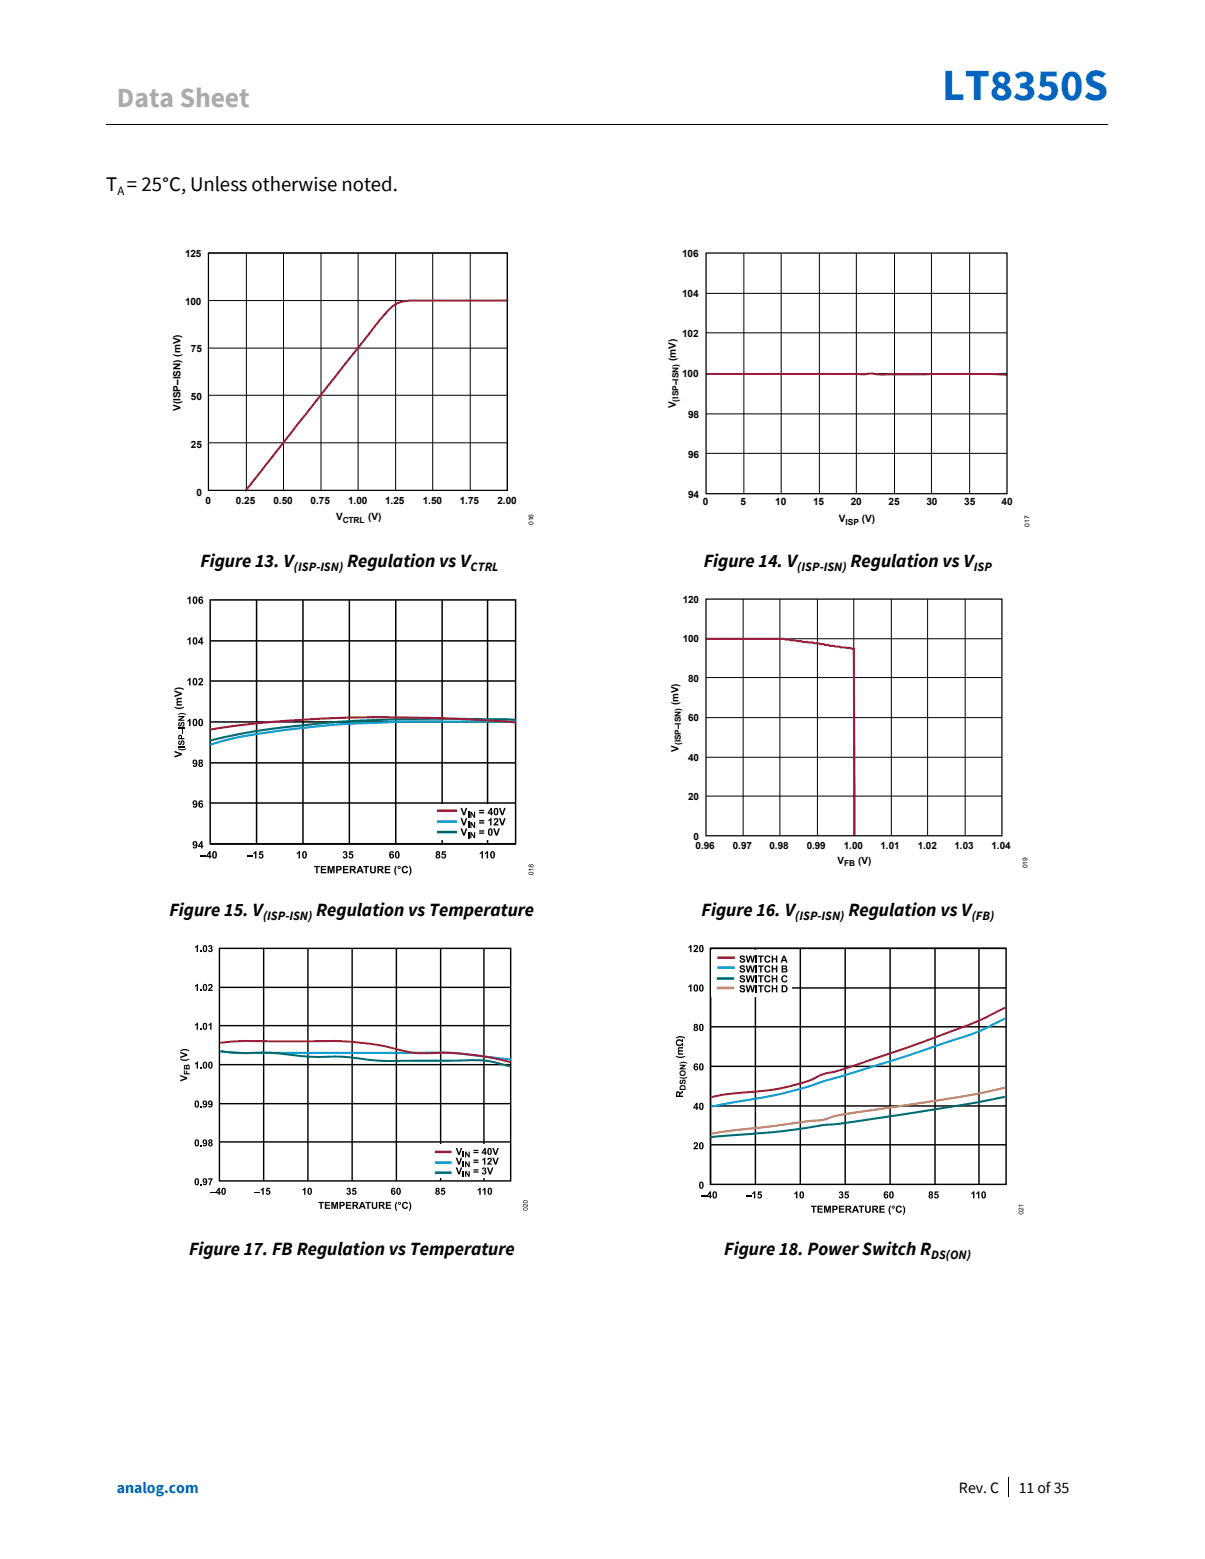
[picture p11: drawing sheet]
<svg xmlns="http://www.w3.org/2000/svg" width="216mm" height="279mm" viewBox="0 0 216 279" stroke-linecap="round" stroke-linejoin="round" font-family="sans-serif">
<g fill="none" stroke="#000" stroke-width=".18">
<path d="M19 22.4h83.3M102.4 22.4h96M37.3 53.9h53.6M37.3 45.3h53.6v42.6M44.1 45.3v42.6M50.8 45.3v42.6M57.5 45.3v42.6M64.2 45.3v42.6M70.9 45.3v42.6M77.5 45.3v42.6M84.3 45.3v42.6M126.5 52.6h53.9"/>
<path d="M126.5 59.6h53.9M133.3 45.4v43.1M140 45.4v43.1M146.8 45.4v43.1M153.4 45.4v43.1M160.3 45.4v43.1M166.9 45.4v43.1M173.7 45.4v43.1M37.3 79.4h53.6M37.3 70.8h53.6M37.3 62.4h53.6M126.5 66.9l53.9 .1"/>
<path d="M126.5 74.2h53.9M126.5 81.2h53.9M180.6 264.7v3.6"/>
</g>
<path d="M102.3 22.3h.1v.1h-.1z" fill-rule="evenodd" fill="#000"/>
<path d="M91.1 53.9h-16.9a5.7 5.7 0 0 0-5.4 2.5l-24.9 31.6M126.5 67l28.3 .1a10.3 10.3 0 0 1 3.4 0l19.5-.1 2.7 .2" fill="none" stroke="#9d1b40" stroke-width=".37"/>
<path d="M37.3 45.3h53.6v42.6h-53.6zM126.5 45.4h53.9v43.1h-53.9z" fill="none" stroke="#000" stroke-width=".22"/>
<g fill="none" stroke="#000" stroke-width=".27">
<path d="M37.7 107.5h54.7v43.7h-54.7zM37.7 114.9h54.7M46 107.5v43.7M54.3 107.5v43.7M62.6 107.5v43.7M70.9 107.5v43.7M79.2 107.5v43.7M87.4 107.5v43.7M37.7 122h54.7M37.7 129.4h54.7M37.7 136.7h54.7M37.7 143.9h54.7"/>
<path d="M37.7 151.2h54.7"/>
</g>
<path d="M92.5 129l-13.1-.2-10.3 .2a178.5 178.5 0 0 0-28.5 3l-2.9 .7" fill="none" stroke="#027570" stroke-width=".38"/>
<path d="M92.5 129.4l-11.5-.1a261 261 0 0 0-24.8 .9l-.8 .1a96.5 96.5 0 0 0-17.1 3l-.6 .2" fill="none" stroke="#039dd3" stroke-width=".38"/>
<path d="M92.5 129.5l-3-.3-8.5-.4-11.1-.2h-8.1l-8.1 .4a144.6 144.6 0 0 0-16 1.8" fill="none" stroke="#9d1b40" stroke-width=".38"/>
<g fill="#000">
<path d="M33.6 107.2l.3-.3h.2v1.3h-.2v-.9l-.3 .2zM33.6 114.5l.3-.3h.2v1.3h-.2v-.9l-.3 .2zM31.7 125.1h.9v.2h-.7a.16 .16 0 0 0-.1 .2 .16 .16 0 0 0 .2 .1h.6v.3h-.8a.21 .21 0 0 0 .1 .3 .21 .21 0 0 0 .2 0h.5v.3h-1v-.3h.2l-.2-.3a.33 .33 0 0 0 0-.5zM31.9 130.4h1.1v.2h-1.1zM31.9 133.7h1.1v.2h-1.1zM32.6 130.7h.1v.9h-.1zM31.3 123.7l1.3 .5v.3l-1.3 .4v-.2l.9-.4-.9-.3zM31.3 134.6l1.3 .4v.3l-1.3 .5v-.3l.9-.3-.9-.4zM32 129.5l.3-.1-.2 .4 .2 .2a.45 .45 0 0 1 .1-.5 .45 .45 0 0 1 .6 0l.1 .3-.1 .3-.3 .2v-.3a.21 .21 0 0 0 .2-.2 .21 .21 0 0 0-.3-.2 .39 .39 0 0 1-.1 .5 .39 .39 0 0 1-.5-.1zM32 132.8l.3-.1-.2 .4 .2 .2a.45 .45 0 0 1 .1-.5 .45 .45 0 0 1 .6 0l.1 .3-.1 .3-.3 .2v-.2a.21 .21 0 0 0 .2-.3 .21 .21 0 0 0-.3-.1 .39 .39 0 0 1-.1 .4 .39 .39 0 0 1-.5-.1zM31.2 123.5a1.45 1.45 0 0 1 1.8 0v.2l-.9-.3-.9 .3zM31.2 126.6l.9 .2 .9-.2v.2a1.46 1.46 0 0 1-1.8 0z"/>
<path d="M31.9 128.3h1.1v.2l-.7 .5h.7v.2h-1.1v-.2l.8-.5h-.8zM31.9 128a1.21 1.21 0 0 1 1.5 0v.1l-.8-.1-.7 .1zM31.9 134.1l.7 .2 .8-.2v.1a1.21 1.21 0 0 1-1.5 0zM33.6 121.8l.3-.3h.2v1.3h-.2v-.9l-.3 .2zM33.6 129.1l.3-.3h.2v1.3h-.2v-.9l-.3 .2zM35.7 121.6a.47 .47 0 0 1 .7 .2 .47 .47 0 0 1-.4 .7l-.1 .1h.5v.2h-.9l.5-.7a.2 .2 0 0 0 .2-.2 .2 .2 0 0 0-.2-.2 .2 .2 0 0 0-.2 .2h-.3zM35.9 153.3h1v.2h-1zM44.2 153.3h1v.2h-1zM45.4 152.9l.3-.4h.3v1.3h-.3v-.9l-.3 .2zM46.5 152.6h.7v.2h-.5l-.1 .2a.44 .44 0 0 1 .6 .3 .44 .44 0 0 1-.3 .6 .44 .44 0 0 1-.6-.4h.3v.1a.22 .22 0 0 0 .3-.2 .22 .22 0 0 0-.3-.1l-.2-.1zM53.2 152.9l.3-.4h.3v1.3h-.3v-.9l-.3 .2zM56.3 155.2h1v.2h-.4v1.1h-.3v-1.1h-.3z"/>
<path d="M57.5 155.2h.9v.2h-.7v.3h.7v.2h-.7v.4h.8v.2h-1zM58.7 155.2h.4l.2 .9 .3-.9h.4v1.3h-.3v-1l-.2 1h-.3l-.3-1v1h-.2zM61.6 152.6a.35 .35 0 0 1 .5 0 .35 .35 0 0 1-.1 .5 .41 .41 0 0 1 0 .8 .41 .41 0 0 1-.6-.4h.3a.2 .2 0 0 0 .2 .1 .2 .2 0 0 0 .1-.3 .2 .2 0 0 0-.3 0l.1-.3a.16 .16 0 0 0 .2-.1 .16 .16 0 0 0-.3-.1v.1h-.3zM61.4 155.2h1v.2h-.7v.3h.7v.2h-.7v.4h.7v.2h-1zM62.6 152.6h.7v.2h-.5l-.1 .2a.44 .44 0 0 1 .6 .3 .44 .44 0 0 1-.3 .6 .44 .44 0 0 1-.6-.4h.3l.1 .1a.22 .22 0 0 0 .3-.2 .22 .22 0 0 0-.4-.1l-.2-.1zM65.1 155.2h1v.2h-.4v1.1h-.2v-1.1h-.4zM66.3 155.2h.3v.7a.28 .28 0 0 0 .2 .4 .28 .28 0 0 0 .3-.4v-.7h.2v.7a.53 .53 0 0 1-.5 .6 .53 .53 0 0 1-.5-.6zM68.9 155.2h1v.2h-.7v.3h.7v.2h-.7v.4h.7v.2h-1zM70.9 155.2h.2l-.2 .8 .2 .9h-.2a1.45 1.45 0 0 1 0-1.7zM72.1 155.4l.3-.2h.4l.3 .4h-.3v-.1a.4 .4 0 0 0-.6 .3 .4 .4 0 0 0 .5 .4l.2-.2 .2 .1a.64 .64 0 0 1-1 .3 .64 .64 0 0 1 0-1zM73.3 155.2h.1a1.45 1.45 0 0 1 0 1.7h-.1l.2-.9zM79.2 152.6h.7v.2h-.5v.2a.44 .44 0 0 1 .5 .3 .44 .44 0 0 1-.3 .6 .44 .44 0 0 1-.5-.4h.2l.1 .1a.22 .22 0 0 0 .3-.2 .22 .22 0 0 0-.4-.1l-.2-.1z"/>
<path d="M86 152.9l.3-.4h.2v1.3h-.2v-.9l-.3 .2zM86.9 152.9l.3-.4h.3v1.3h-.3v-.9l-.3 .2z"/>
<path d="M34.9 107.1l-.1 .1a.57 .57 0 0 0 .1 .8 .73 .73 0 0 0 0-.9zM34.6 107a.46 .46 0 0 1 .6 0 .46 .46 0 0 1 .2 .6 .47 .47 0 0 1-.5 .6 .47 .47 0 0 1-.4-.6z"/>
<path d="M34.9 114.4l-.1 .1a.57 .57 0 0 0 .1 .8 .73 .73 0 0 0 0-.9zM34.6 114.3a.46 .46 0 0 1 .6 0 .46 .46 0 0 1 .2 .6 .47 .47 0 0 1-.5 .6 .47 .47 0 0 1-.4-.6z"/>
<path d="M35.8 107.8a.21 .21 0 0 0 .4 0 .21 .21 0 0 0-.4 0zM35.7 107.1l.4-.2 .3 .3-.5-.1-.1 .4a.43 .43 0 0 1 .6 .3 .43 .43 0 0 1-.4 .5 .43 .43 0 0 1-.5-.5z"/>
<path d="M36 114.6l-.3 .4h.3zM36.1 114.2h.2v.8h.1l-.1 .5h-.3v-.2h-.5v-.3z"/>
<path d="M32.2 131.9l-.1 .4h.3a.23 .23 0 0 0 .1-.3 .23 .23 0 0 0-.3-.1zM32.1 131.7a.41 .41 0 0 1 .5 .1 .41 .41 0 0 1 0 .5h.4v.2h-1.1z"/>
<path d="M34.9 121.7l-.1 .1a.58 .58 0 0 0 .1 .8 .73 .73 0 0 0 0-.9zM34.6 121.6a.46 .46 0 0 1 .6 0 .46 .46 0 0 1 .2 .6 .47 .47 0 0 1-.5 .6 .47 .47 0 0 1-.4-.6z"/>
<path d="M34.9 129.1l-.1 .1a.58 .58 0 0 0 .1 .7 .73 .73 0 0 0 0-.9zM34.6 128.9a.46 .46 0 0 1 .6 0 .46 .46 0 0 1 .2 .6 .47 .47 0 0 1-.5 .7 .47 .47 0 0 1-.4-.7z"/>
<path d="M34.7 136.6a.21 .21 0 0 0 .4 0 .21 .21 0 0 0-.4 0zM34.6 136.2a.54 .54 0 0 1 .7 .1 .54 .54 0 0 1 .1 .7 .42 .42 0 0 1-.4 .5 .42 .42 0 0 1-.5-.4l.5 .1 .1-.3a.41 .41 0 0 1-.6-.1 .41 .41 0 0 1 .1-.6z"/>
<path d="M35.8 136.5a.16 .16 0 0 0 .3 0 .16 .16 0 0 0-.3 0zM35.8 137.1a.2 .2 0 0 0 .4 0 .2 .2 0 0 0-.4 0zM35.7 136.2a.37 .37 0 0 1 .5 0 .37 .37 0 0 1 0 .5 .4 .4 0 0 1 .1 .6 .4 .4 0 0 1-.6 0 .4 .4 0 0 1 0-.6l-.1-.2z"/>
<path d="M35.9 129.1l-.1 .1a.57 .57 0 0 0 .2 .7 .73 .73 0 0 0 0-.9zM35.7 128.9a.46 .46 0 0 1 .5 0 .46 .46 0 0 1 .2 .6 .47 .47 0 0 1-.4 .7 .47 .47 0 0 1-.5-.7z"/>
<path d="M34.7 143.9a.21 .21 0 0 0 .4 0 .21 .21 0 0 0-.4 0zM34.6 143.5a.54 .54 0 0 1 .7 .1 .54 .54 0 0 1 .1 .7 .42 .42 0 0 1-.4 .5 .42 .42 0 0 1-.5-.4l.5 .1 .1-.3a.41 .41 0 0 1-.6-.1 .41 .41 0 0 1 .1-.6z"/>
<path d="M34.7 151.2a.21 .21 0 0 0 .4 0 .21 .21 0 0 0-.4 0zM34.6 150.9a.54 .54 0 0 1 .7 0 .54 .54 0 0 1 .1 .7 .42 .42 0 0 1-.4 .5 .42 .42 0 0 1-.5-.4l.5 .1 .1-.3a.41 .41 0 0 1-.6-.1 .41 .41 0 0 1 .1-.5z"/>
<path d="M35.8 144.3a.21 .21 0 0 0 .4 0 .21 .21 0 0 0-.4 0zM35.7 143.6l.4-.2 .3 .4-.5-.1-.1 .3a.43 .43 0 0 1 .6 .3 .43 .43 0 0 1-.4 .5 .43 .43 0 0 1-.5-.5z"/>
<path d="M36 151.1l-.3 .5h.3zM36.1 150.7h.2v.9h.1l-.1 .4h-.3v-.2h-.5v-.2z"/>
<path d="M37.5 152.9l-.3 .5h.3zM37.5 152.5h.2v.9h.2l-.2 .4h-.2v-.2h-.5v-.2z"/>
<path d="M38.4 152.8l-.1 .1a.57 .57 0 0 0 .1 .8 .73 .73 0 0 0 0-1zM38.1 152.7a.46 .46 0 0 1 .6-.1 .46 .46 0 0 1 .2 .6 .47 .47 0 0 1-.5 .7 .47 .47 0 0 1-.4-.7z"/>
<path d="M54.5 152.8l-.1 .1a.57 .57 0 0 0 .2 .8 .74 .74 0 0 0 0-1zM54.3 152.7a.46 .46 0 0 1 .5-.1 .46 .46 0 0 1 .2 .6 .47 .47 0 0 1-.5 .7 .47 .47 0 0 1-.4-.7z"/>
<path d="M60.5 155.4v.4a.28 .28 0 0 0 .3 0 .28 .28 0 0 0 .1-.3zM60.2 155.2h.4a.43 .43 0 0 1 .6 .4 .43 .43 0 0 1-.5 .4h-.2v.5h-.3z"/>
<path d="M62.9 155.4v.3l.6-.1-.1-.2zM62.7 155.2h.5a.38 .38 0 0 1 .5 .3 .38 .38 0 0 1-.3 .4l.4 .6h-.3l-.3-.5h-.2l-.1 .5h-.2z"/>
<path d="M64.5 155.5l-.2 .5h.4zM64.4 155.2h.2l.6 1.3h-.3l-.1-.3h-.6l-.1 .3h-.2z"/>
<path d="M67.9 155.4v.3h.5l-.1-.3zM67.6 155.2h.6a.38 .38 0 0 1 .5 .3 .38 .38 0 0 1-.4 .4l.5 .6h-.3l-.3-.5h-.3v.5h-.3z"/>
<path d="M70 153.4a.21 .21 0 0 0 .4 0 .21 .21 0 0 0-.4 0zM69.9 152.7l.4-.1 .3 .3-.5-.1-.1 .3a.43 .43 0 0 1 .6 .3 .43 .43 0 0 1-.4 .5 .43 .43 0 0 1-.5-.5z"/>
<path d="M71.1 152.8l-.1 .1a.57 .57 0 0 0 .2 .8 .73 .73 0 0 0 0-1zM70.9 152.7a.46 .46 0 0 1 .6-.1 .46 .46 0 0 1 .1 .6 .47 .47 0 0 1-.4 .7 .47 .47 0 0 1-.5-.7z"/>
<path d="M71.4 155.5a.15 .15 0 0 0 .3 0 .15 .15 0 0 0-.3 0zM71.2 155.5a.3 .3 0 0 1 .6 0 .3 .3 0 0 1-.6 0z"/>
<path d="M78.3 152.9a.16 .16 0 0 0 .3 0 .16 .16 0 0 0-.3 0zM78.3 153.5a.2 .2 0 0 0 .4 0 .2 .2 0 0 0-.4 0zM78.2 152.6a.37 .37 0 0 1 .5 0 .37 .37 0 0 1 0 .5 .4 .4 0 0 1 .1 .6 .4 .4 0 0 1-.6 0 .4 .4 0 0 1 .1-.6l-.2-.1z"/>
<path d="M88.2 152.8l-.1 .1a.57 .57 0 0 0 .2 .8 .74 .74 0 0 0 0-1zM88 152.7a.46 .46 0 0 1 .5-.1 .46 .46 0 0 1 .2 .6 .47 .47 0 0 1-.5 .7 .47 .47 0 0 1-.4-.7z"/>
</g>
<path d="M77.4 144.2h13.9v6.4h-13.9z" fill-rule="evenodd" fill="#fff"/>
<g fill="#000">
<path d="M82.5 144.8h.3l.3 1 .3-1h.3l-.4 1.3h-.3zM82.5 146.6h.3l.3 1 .3-1h.3l-.4 1.3h-.3zM82.5 148.5h.3l.3 .9 .3-.9h.3l-.4 1.3h-.3zM83.8 145.5h.3v1.1h-.3zM83.8 147.3h.3v1.1h-.3zM83.8 149.1h.3v1.1h-.3zM84.3 145.5h.2l.4 .7v-.7h.2v1.1h-.2l-.4-.8v.8h-.2zM84.3 147.3h.2l.4 .7v-.7h.2v1.1h-.2l-.4-.7v.7h-.2zM84.3 149.1h.2l.4 .8v-.8h.2v1.1h-.2l-.4-.7v.7h-.2zM87.5 146.9l.4-.3h.2v1.3h-.3v-.9l-.3 .2zM88.4 148.5h.3l.3 .9 .3-.9h.3l-.5 1.3h-.3zM88.6 146.7a.47 .47 0 0 1 .7 .2 .47 .47 0 0 1-.4 .7l-.1 .1h.5v.2h-.9l.5-.7a.2 .2 0 0 0 .1-.3 .2 .2 0 0 0-.3 0l-.3 .1z"/>
<path d="M89.4 144.8h.3l.3 1 .3-1h.3l-.5 1.3h-.2zM89.4 146.6h.3l.3 1 .3-1h.3l-.5 1.3h-.2zM94.7 155.7h.9v.1h-.7l.1 .3h-.1zM34.9 169.7l.4-.3h.2v1.2h-.3v-.9l-.3 .2zM34.9 176.6l.4-.3h.2v1.3h-.3v-.9l-.3 .2zM35.9 170.4h.2v.2h-.2zM35.9 177.3h.2v.3h-.2zM37.4 169.5a.34 .34 0 0 1 .5 0 .34 .34 0 0 1 0 .5 .39 .39 0 0 1 0 .6 .39 .39 0 0 1-.6-.3h.2a.19 .19 0 0 0 .3 .1 .19 .19 0 0 0 .1-.3 .19 .19 0 0 0-.3 0v-.2a.15 .15 0 0 0 .2-.2 .15 .15 0 0 0-.2-.1l-.1 .1h-.2zM37.4 176.4a.45 .45 0 0 1 .7 .2 .45 .45 0 0 1-.4 .6l-.1 .2h.5v.2h-.8l.4-.7a.19 .19 0 0 0 .2-.2 .19 .19 0 0 0-.2-.2 .19 .19 0 0 0-.2 .2h-.2zM32.3 188.5l1.2 .4v.3l-1.2 .4v-.2l.9-.3-.9-.3zM32.3 192.7l1.2 .4v.3l-1.2 .4v-.3l.9-.3-.9-.3zM32.3 188.3a1.39 1.39 0 0 1 1.6 0v.1l-.8-.2-.8 .2z"/>
<path d="M32.3 189.7l.8 .2 .8-.2v.2a1.38 1.38 0 0 1-1.6 0zM32.9 191.8h.2v.5h.3v-.4h.1v.4h.5v.2h-1.1zM34.9 183.6l.4-.3h.2v1.3h-.3v-1l-.3 .2zM34.9 190.6l.4-.3h.2v1.2h-.3v-.9l-.3 .2zM35.9 184.3h.2v.3h-.2zM35.9 191.3h.2v.2h-.2zM35.9 198.2h.2v.3h-.2zM37.4 183.6l.3-.3h.2v1.3h-.2v-1l-.3 .2zM35.9 205.2h.2v.2h-.2zM35.9 212.2h.2v.2h-.2zM37.3 211.2h.8l-.4 1.2h-.2v-.2l.3-.8h-.5zM37.6 213.6h1v.2h-1z"/>
<path d="M45.6 213.6h1v.2h-1zM46.7 213.2l.4-.3h.2v1.2h-.3v-.9l-.3 .2zM47.8 212.9h.6v.2h-.4l-.1 .2a.42 .42 0 0 1 .5 .3 .42 .42 0 0 1-.3 .5 .42 .42 0 0 1-.5-.3h.3v.1a.21 .21 0 0 0 .3-.2 .21 .21 0 0 0-.4-.1l-.2-.1zM54.2 213.2l.3-.3h.2v1.2h-.2v-.9l-.3 .2zM57 215.4h1v.2h-.3v1.1h-.3v-1.1h-.4zM58.2 215.4h.9v.2h-.6v.3h.6v.2h-.6v.3h.6v.3h-.9zM59.4 215.4h.3l.3 .9 .2-.9h.4v1.3h-.3v-1l-.2 1h-.3l-.2-1v1h-.2zM62 215.4h.9v.2h-.7v.3h.7v.2h-.7v.3h.7v.3h-.9zM62.2 212.9a.34 .34 0 0 1 .5 .1 .34 .34 0 0 1 0 .4 .39 .39 0 0 1 0 .7 .39 .39 0 0 1-.6-.3h.2a.19 .19 0 0 0 .2 .1 .19 .19 0 0 0 .1-.3 .19 .19 0 0 0-.2 0v-.2a.15 .15 0 0 0 .2-.2 .15 .15 0 0 0-.2-.1l-.1 .1h-.2zM63.2 212.9h.6v.2h-.4l-.1 .2a.42 .42 0 0 1 .6 .3 .42 .42 0 0 1-.4 .5 .42 .42 0 0 1-.5-.3h.3v.1a.21 .21 0 0 0 .3-.2 .21 .21 0 0 0-.3-.1l-.2-.1zM65.5 215.4h.9v.2h-.3v1.1h-.3v-1.1h-.3zM66.6 215.4h.3v.7a.27 .27 0 0 0 .2 .4 .27 .27 0 0 0 .3-.4v-.7h.2v.7a.51 .51 0 0 1-.5 .6 .51 .51 0 0 1-.5-.6z"/>
<path d="M69.1 215.4h1v.2h-.7v.3h.6v.2h-.6v.3h.7v.3h-1zM71 215.4h.2l-.2 .8 .2 .8h-.2a1.39 1.39 0 0 1 0-1.6zM72.2 215.6l.2-.2h.4l.3 .3-.2 .1-.1-.1a.38 .38 0 0 0-.5 .3 .38 .38 0 0 0 .5 .4l.1-.2 .2 .1a.61 .61 0 0 1-.9 .2 .61 .61 0 0 1 0-.9zM73.3 215.4h.1a1.38 1.38 0 0 1 0 1.6h-.1l.2-.8zM79.1 212.9h.6v.2h-.4v.2a.42 .42 0 0 1 .5 .3 .42 .42 0 0 1-.3 .5 .42 .42 0 0 1-.5-.3h.2l.1 .1a.21 .21 0 0 0 .3-.2 .21 .21 0 0 0-.4-.1l-.2-.1zM85.6 213.2l.3-.3h.2v1.2h-.2v-.9l-.3 .2zM86.4 213.2l.4-.3h.2v1.2h-.2v-.9l-.4 .2z"/>
<path d="M85.8 145.5h1v.3h-1zM85.8 145.1h1v.3h-1z"/>
<path d="M85.8 147.4h1v.2h-1zM85.8 147h1v.2h-1z"/>
<path d="M85.8 149.2h1v.2h-1zM85.8 148.8h1v.2h-1z"/>
<path d="M87.8 148.7l-.1 .1a.57 .57 0 0 0 .1 .8 .73 .73 0 0 0 0-.9zM87.6 148.6a.46 .46 0 0 1 .5-.1 .46 .46 0 0 1 .2 .6 .47 .47 0 0 1-.5 .7 .47 .47 0 0 1-.4-.7z"/>
<path d="M87.9 145.2l-.3 .4h.3zM88 144.8h.2v.8h.1l-.1 .5h-.3v-.3h-.5v-.2z"/>
<path d="M88.8 145l-.1 .1a.57 .57 0 0 0 .2 .8 .74 .74 0 0 0 0-.9zM88.6 144.9a.46 .46 0 0 1 .6 0 .46 .46 0 0 1 .1 .6 .47 .47 0 0 1-.4 .6 .47 .47 0 0 1-.5-.6z"/>
<path d="M94.9 156.4l-.1 .1a.36 .36 0 0 0 .3 .2 .36 .36 0 0 0 .4-.2zM94.8 156.4l.1-.1a.34 .34 0 0 1 .6 0 .34 .34 0 0 1-.1 .5 .39 .39 0 0 1-.5 0 .39 .39 0 0 1-.2-.4z"/>
<path d="M95.1 155.2a.2 .2 0 0 0 .4 0 .2 .2 0 0 0-.4 0zM94.8 155.2a.15 .15 0 0 0 .3 0 .15 .15 0 0 0-.3 0zM94.8 155l.2-.1 .1 .2a.26 .26 0 0 1 .4-.1 .26 .26 0 0 1 0 .4 .26 .26 0 0 1-.4-.1 .23 .23 0 0 1-.4 .1 .23 .23 0 0 1 .1-.4z"/>
<path d="M36.6 169.6v.1a.54 .54 0 0 0 .1 .7 .63 .63 0 0 0 0-.8zM36.4 169.5l.2-.1a.61 .61 0 0 1 .5 .3 .61 .61 0 0 1 0 .7 .43 .43 0 0 1-.6 .2 .43 .43 0 0 1-.2-.6z"/>
<path d="M36.6 176.6v.1a.54 .54 0 0 0 .1 .7 .7 .7 0 0 0 0-.9zM36.4 176.5l.2-.1a.61 .61 0 0 1 .5 .3 .61 .61 0 0 1 0 .7 .43 .43 0 0 1-.6 .1 .43 .43 0 0 1-.2-.5z"/>
<path d="M33.6 191.1l-.1 .3h.3v-.3zM33.2 191.1l-.1 .3h.3l-.1-.3zM33 190.9l.3-.1 .1 .2a.32 .32 0 0 1 .5-.2 .32 .32 0 0 1 .1 .5v.4h-1.1z"/>
<path d="M35.2 197.4l-.1 .1a.47 .47 0 0 0 .2 .8l.1-.1a.48 .48 0 0 0-.2-.8zM35 197.4l.1-.1a.61 .61 0 0 1 .6 .3 .61 .61 0 0 1-.1 .6 .43 .43 0 0 1-.6 .2 .43 .43 0 0 1-.1-.5z"/>
<path d="M36.6 183.5v.1a.54 .54 0 0 0 .1 .8 .7 .7 0 0 0 0-.9zM36.4 183.4l.2-.1a.61 .61 0 0 1 .5 .4 .61 .61 0 0 1 0 .6 .43 .43 0 0 1-.6 .2 .43 .43 0 0 1-.2-.6z"/>
<path d="M36.6 190.5v.1a.54 .54 0 0 0 .1 .7 .7 .7 0 0 0 0-.8zM36.4 190.4l.2-.1a.61 .61 0 0 1 .5 .3 .61 .61 0 0 1 0 .7 .43 .43 0 0 1-.6 .2 .43 .43 0 0 1-.2-.6z"/>
<path d="M36.5 197.6a.2 .2 0 0 0 .4 0 .2 .2 0 0 0-.4 0zM36.4 197.3a.52 .52 0 0 1 .7 .1 .52 .52 0 0 1 0 .7 .4 .4 0 0 1-.3 .4 .4 .4 0 0 1-.5-.3l.5 .1 .1-.3a.39 .39 0 0 1-.6-.1 .39 .39 0 0 1 .1-.6z"/>
<path d="M37.6 190.5v.1a.54 .54 0 0 0 .1 .7 .7 .7 0 0 0 0-.8zM37.4 190.4l.1-.1a.61 .61 0 0 1 .6 .3 .61 .61 0 0 1-.1 .7 .43 .43 0 0 1-.5 .2 .43 .43 0 0 1-.2-.6z"/>
<path d="M37.4 197.6a.2 .2 0 0 0 .4 0 .2 .2 0 0 0-.4 0zM37.4 197.3a.52 .52 0 0 1 .6 .1 .52 .52 0 0 1 .1 .7 .4 .4 0 0 1-.3 .4 .4 .4 0 0 1-.5-.3l.4 .1 .2-.3a.39 .39 0 0 1-.6-.1 .39 .39 0 0 1 .1-.6z"/>
<path d="M35.2 204.4l-.1 .1a.48 .48 0 0 0 .2 .8l.1-.2a.48 .48 0 0 0-.2-.7zM35 204.3l.1-.1a.61 .61 0 0 1 .6 .3 .61 .61 0 0 1-.1 .7 .43 .43 0 0 1-.6 .2 .43 .43 0 0 1-.1-.6z"/>
<path d="M35.2 211.4l-.1 .1a.48 .48 0 0 0 .2 .7l.1-.1a.48 .48 0 0 0-.2-.7zM35 211.3l.1-.1a.61 .61 0 0 1 .6 .3 .61 .61 0 0 1-.1 .7 .43 .43 0 0 1-.6 .2 .43 .43 0 0 1-.1-.6z"/>
<path d="M36.5 204.6a.2 .2 0 0 0 .4 0 .2 .2 0 0 0-.4 0zM36.4 204.3a.52 .52 0 0 1 .7 .1 .52 .52 0 0 1 0 .6 .4 .4 0 0 1-.3 .5 .4 .4 0 0 1-.5-.3h.5l.1-.3a.39 .39 0 0 1-.6-.1 .39 .39 0 0 1 .1-.5z"/>
<path d="M36.5 211.6a.2 .2 0 0 0 .4 0 .2 .2 0 0 0-.4 0zM36.4 211.3a.52 .52 0 0 1 .7 0 .52 .52 0 0 1 0 .7 .4 .4 0 0 1-.3 .4 .4 .4 0 0 1-.5-.3l.5 .1 .1-.3a.39 .39 0 0 1-.6-.1 .39 .39 0 0 1 .1-.5z"/>
<path d="M37.5 204.5a.15 .15 0 0 0 .3 0 .15 .15 0 0 0-.3 0zM37.5 205.1a.2 .2 0 0 0 .4 0 .2 .2 0 0 0-.4 0zM37.4 204.3a.35 .35 0 0 1 .6-.1 .35 .35 0 0 1-.1 .6 .38 .38 0 0 1 .1 .5 .38 .38 0 0 1-.6 0 .38 .38 0 0 1 .1-.5l-.2-.2z"/>
<path d="M39.2 213.2l-.3 .5h.3zM39.2 212.9h.2v.8h.1l-.1 .4h-.2v-.2h-.6v-.2z"/>
<path d="M40 213.1l-.1 .1a.48 .48 0 0 0 .2 .7l.1-.1a.48 .48 0 0 0-.2-.7zM39.8 213l.1-.1a.61 .61 0 0 1 .6 .3 .61 .61 0 0 1-.1 .7 .43 .43 0 0 1-.6 .2 .43 .43 0 0 1-.1-.6z"/>
<path d="M55.4 213.1v.1a.55 .55 0 0 0 .1 .7 .7 .7 0 0 0 0-.8zM55.2 213l.1-.1a.61 .61 0 0 1 .6 .3 .61 .61 0 0 1-.1 .7 .43 .43 0 0 1-.5 .2 .43 .43 0 0 1-.2-.6z"/>
<path d="M61.1 215.6v.4a.27 .27 0 0 0 .3 0 .27 .27 0 0 0 .1-.3zM60.8 215.4h.4a.44 .44 0 0 1 .6 .5 .44 .44 0 0 1-.7 .3v.5h-.3z"/>
<path d="M63.4 215.6v.3h.5l-.1-.3zM63.1 215.4h.6a.36 .36 0 0 1 .5 .3 .36 .36 0 0 1-.4 .4l.5 .6h-.3l-.3-.5-.2-.1-.1 .6h-.3z"/>
<path d="M64.9 215.7l-.2 .5h.4zM64.8 215.4h.2l.5 1.3h-.2l-.1-.3h-.5l-.2 .3h-.2z"/>
<path d="M68.1 215.6v.3l.5-.1v-.2zM67.9 215.4h.5a.36 .36 0 0 1 .5 .3 .36 .36 0 0 1-.3 .4l.4 .6h-.3l-.3-.5-.2-.1-.1 .6h-.2z"/>
<path d="M70.3 213.7a.2 .2 0 0 0 .4 0 .2 .2 0 0 0-.4 0zM70.2 213l.4-.1 .2 .3-.4-.1-.1 .3a.41 .41 0 0 1 .5 .3 .41 .41 0 0 1-.3 .5 .41 .41 0 0 1-.5-.5z"/>
<path d="M71.3 213.1v.1a.54 .54 0 0 0 .1 .7 .7 .7 0 0 0 0-.8zM71.1 213l.1-.1a.61 .61 0 0 1 .6 .3 .61 .61 0 0 1 0 .7 .43 .43 0 0 1-.6 .2 .43 .43 0 0 1-.2-.6z"/>
<path d="M71.4 215.7a.15 .15 0 0 0 .3 0 .15 .15 0 0 0-.3 0zM71.3 215.7a.3 .3 0 0 1 .6 0 .3 .3 0 0 1-.6 0z"/>
<path d="M78.2 213.2a.15 .15 0 0 0 .3 0 .15 .15 0 0 0-.3 0zM78.2 213.8a.2 .2 0 0 0 .4 0 .2 .2 0 0 0-.4 0zM78.1 213a.35 .35 0 0 1 .6-.1 .35 .35 0 0 1-.1 .5 .38 .38 0 0 1 .1 .6 .38 .38 0 0 1-.6 0 .38 .38 0 0 1 .1-.6l-.2-.1z"/>
<path d="M87.7 213.1l-.1 .1a.54 .54 0 0 0 .2 .7 .7 .7 0 0 0 0-.8zM87.5 213l.1-.1a.61 .61 0 0 1 .6 .3 .61 .61 0 0 1-.1 .7 .43 .43 0 0 1-.6 .2 .43 .43 0 0 1-.1-.6z"/>
</g>
<path d="M78.3 145.3h3.6" fill="none" stroke="#9d1b40" stroke-width=".47"/>
<path d="M78.3 147.3h3.6" fill="none" stroke="#039dd3" stroke-width=".47" stroke-dasharray="10006 5817.3" stroke-linecap="butt"/>
<path d="M78.3 149.1h3.6" fill="none" stroke="#027570" stroke-width=".47" stroke-dasharray="10006 5817.3" stroke-linecap="butt"/>
<path d="M126.5 114.5h53M133.1 107.4v42.4M139.7 107.4v42.4M146.5 107.4v42.4M153 107.4v42.4M159.7 107.4v42.4M166.2 107.4v42.4M172.9 107.4v42.4M126.5 121.4h53M126.5 128.6h53M126.5 135.7h53M126.5 142.7h53" fill="none" stroke="#000" stroke-width=".18"/>
<path d="M126.5 114.5h13.9l3.5 .6 2.9 .2 .1 .1h.7l.2 .2h.7l.1 .1h.7l.3 .2h.9l.1 .1 2.4 .2 .1 33.6" fill="none" stroke="#9d1b40" stroke-width=".37"/>
<path d="M126.5 107.4h53v42.4h-53z" fill="none" stroke="#000" stroke-width=".22"/>
<path d="M39.3 170h52.2v41.6h-52.2zM39.3 177h52.2M47.2 170v41.6M55.2 170v41.6M63.1 170v41.6M71 170v41.6M78.9 170v41.6M86.7 170v41.6M39.3 183.8h52.2M39.3 190.8h52.2M39.3 197.8h52.2M39.3 204.7h52.2" fill="none" stroke="#000" stroke-width=".25"/>
<path d="M77.2 205.2h13.6v6h-13.6z" fill-rule="evenodd" fill="#fff"/>
<g fill="#000">
<path d="M123.3 169.7l.4-.3h.2v1.2h-.2v-.9l-.4 .2zM123.3 176.7l.4-.3h.2v1.3h-.2v-.9l-.4 .2zM124.4 169.4a.46 .46 0 0 1 .7 .3 .46 .46 0 0 1-.4 .6l-.1 .1h.5v.2h-.9l.5-.6a.19 .19 0 0 0 .2-.2 .19 .19 0 0 0-.2-.2 .19 .19 0 0 0-.2 .2l-.2-.1zM121.5 187.7h.9v.2h-.7a.15 .15 0 0 0-.1 .2 .15 .15 0 0 0 .2 .1h.6v.3h-.7a.21 .21 0 0 0 0 .2 .21 .21 0 0 0 .2 .1h.5v.2h-.9v-.2h.1l-.2-.3a.32 .32 0 0 0 0-.5zM121.2 186.4l.6-.1 .4 .3v-.4h.2v.6h-.2a.46 .46 0 0 0-.6-.3 .46 .46 0 0 0-.3 .5 .52 .52 0 0 0 .9-.1h.2v.6h-.2v-.3a.61 .61 0 0 1-.9 .2 .61 .61 0 0 1-.1-1zM121.8 193.6l.3-.1-.2 .4 .2 .2a.43 .43 0 0 1 .2-.5 .43 .43 0 0 1 .5 0v.3v.3l-.3 .1v-.2a.2 .2 0 0 0 .2-.2 .2 .2 0 0 0-.3-.2 .38 .38 0 0 1-.1 .5 .38 .38 0 0 1-.5-.1zM121.1 186a1.4 1.4 0 0 1 1.7 0v.1l-.9-.2-.8 .2zM121.1 189.2l.8 .2 .9-.2v.2a1.4 1.4 0 0 1-1.7 0zM121.8 190.8h1v.2l-.7 .5h.7v.2h-1v-.2l.7-.5h-.7zM121.8 190.5a1.17 1.17 0 0 1 1.3 0v.2l-.6-.2-.7 .2zM121.8 193l.7 .1 .6-.1a.84 .84 0 0 1-1.3 0zM81.7 205.7h.2l.3 1 .4-1h.2l-.4 1.3h-.3z"/>
<path d="M81.7 207.5h.2l.3 .9 .4-.9h.2l-.4 1.2h-.3zM81.7 209.2h.2l.3 1 .4-1h.2l-.4 1.3h-.3zM82.9 206.4h.2v1h-.2zM82.9 208.1h.2v1.1h-.2zM82.9 209.9h.2v1h-.2zM83.3 206.4h.2l.5 .7v-.7h.2v1h-.3l-.4-.7v.7h-.2zM83.3 208.1h.2l.5 .7v-.7h.2v1.1h-.3l-.4-.7v.7h-.2zM83.3 209.9h.2l.5 .7v-.7h.2v1h-.3l-.4-.7v.7h-.2zM86.5 209.3a.34 .34 0 0 1 .5 0 .34 .34 0 0 1-.1 .5 .39 .39 0 0 1 0 .7 .39 .39 0 0 1-.6-.4h.3a.19 .19 0 0 0 .2 .1 .19 .19 0 0 0 .1-.2 .19 .19 0 0 0-.3-.1l.1-.2a.15 .15 0 0 0 .2-.1 .16 .16 0 0 0-.3-.1v.1l-.3-.1zM86.4 207.8l.4-.3h.2v1.2h-.3v-.9l-.3 .2zM87.2 209.2h.3l.3 1 .3-1h.3l-.4 1.3h-.3zM87.4 207.6a.45 .45 0 0 1 .7 .2 .45 .45 0 0 1-.4 .6l-.1 .1h.5v.2h-.8l.5-.6a.19 .19 0 0 0 .1-.2 .19 .19 0 0 0-.2-.2 .19 .19 0 0 0-.2 .2l-.2-.1z"/>
<path d="M88.2 205.7h.3l.3 1 .3-1h.3l-.5 1.3h-.2zM88.2 207.5h.3l.3 .9 .3-.9h.3l-.5 1.2h-.2zM93.8 215.8a.55 .55 0 0 1 .6 .4v-.4h.1v.5l-.4-.4a.16 .16 0 0 0-.3 .1 .16 .16 0 0 0 .2 .2l-.1 .1-.2-.2zM124.4 204.8a.46 .46 0 0 1 .7 .2 .46 .46 0 0 1-.4 .6l-.1 .1h.5v.3h-.9l.5-.7a.19 .19 0 0 0 .2-.2 .19 .19 0 0 0-.2-.2 .19 .19 0 0 0-.2 .2h-.2zM125.6 214.2h1v.2h-1zM133.6 214.2h1v.2h-1zM134.8 213.8l.3-.3h.2v1.3h-.2v-.9l-.3 .1zM135.8 213.5h.7v.3h-.5v.2a.43 .43 0 0 1 .5 .3 .43 .43 0 0 1-.3 .5 .43 .43 0 0 1-.5-.4h.2l.1 .2a.22 .22 0 0 0 .3-.3 .22 .22 0 0 0-.4-.1h-.2zM142.3 213.8l.4-.3h.2v1.3h-.3v-.9l-.3 .1zM145.3 216.1h1v.2h-.4v1h-.2v-1h-.4zM146.5 216.1h.9v.2h-.7v.3h.7v.2h-.7v.3h.7v.2h-.9zM147.6 216.1h.4l.3 .8 .2-.8h.4v1.2h-.3v-1l-.2 1h-.3l-.2-1v1h-.3z"/>
<path d="M150.4 213.6a.34 .34 0 0 1 .5 0 .34 .34 0 0 1 0 .5 .4 .4 0 0 1 0 .7 .4 .4 0 0 1-.6-.4h.2a.19 .19 0 0 0 .3 .1 .19 .19 0 0 0 .1-.2 .19 .19 0 0 0-.3-.1v-.2a.15 .15 0 0 0 .2-.2 .15 .15 0 0 0-.2-.1l-.1 .2-.2-.1zM150.3 216.1h.9v.2h-.6v.3h.6v.2h-.6v.3h.7v.2h-1zM151.4 213.5h.7v.3h-.5v.2a.43 .43 0 0 1 .5 .3 .43 .43 0 0 1-.3 .5 .43 .43 0 0 1-.5-.4h.2l.1 .2a.22 .22 0 0 0 .3-.3 .22 .22 0 0 0-.4-.1h-.2zM153.8 216.1h1v.2h-.3v1h-.3v-1h-.4zM155 216.1h.3v.7a.27 .27 0 0 0 .2 .3 .27 .27 0 0 0 .3-.3v-.7h.2v.6a.52 .52 0 0 1-.5 .7 .52 .52 0 0 1-.5-.6zM157.6 216.1h.9v.2h-.7v.3h.7v.2h-.7v.3h.7v.2h-.9zM159.5 216.1h.1l-.2 .8 .2 .8h-.1a1.4 1.4 0 0 1 0-1.6zM160.7 216.2l.2-.1h.4l.3 .3-.3 .1-.1-.2a.39 .39 0 0 0-.4 .4 .39 .39 0 0 0 .4 .4l.1-.2 .3 .1a.62 .62 0 0 1-1 .2 .62 .62 0 0 1 .1-1zM161.7 216.1h.2a1.41 1.41 0 0 1 0 1.6h-.2l.3-.8zM167.5 213.5h.6v.3h-.4v.2a.43 .43 0 0 1 .5 .3 .43 .43 0 0 1-.3 .5 .43 .43 0 0 1-.5-.4h.2l.1 .2a.22 .22 0 0 0 .2-.3 .22 .22 0 0 0-.3-.1h-.2zM174 213.8l.4-.3h.2v1.3h-.3v-.9l-.3 .1zM174.9 213.8l.4-.3h.2v1.3h-.3v-.9l-.3 .1z"/>
<path d="M124.6 176.7l-.1 .1a.55 .55 0 0 0 .2 .7 .64 .64 0 0 0-.1-.9zM124.4 176.6l.1-.1a.62 .62 0 0 1 .6 .3 .62 .62 0 0 1-.1 .7 .43 .43 0 0 1-.6 .2 .43 .43 0 0 1-.1-.6z"/>
<path d="M125.6 169.6l-.1 .1a.55 .55 0 0 0 .2 .8 .71 .71 0 0 0 0-.9zM125.4 169.5l.1-.1a.62 .62 0 0 1 .6 .3 .62 .62 0 0 1-.1 .7 .43 .43 0 0 1-.6 .2 .43 .43 0 0 1-.2-.6z"/>
<path d="M125.6 176.7l-.1 .1a.55 .55 0 0 0 .2 .7 .64 .64 0 0 0-.1-.9zM125.4 176.6l.1-.1a.62 .62 0 0 1 .6 .3 .62 .62 0 0 1-.1 .7 .43 .43 0 0 1-.6 .2 .43 .43 0 0 1-.2-.6z"/>
<path d="M121.4 195.9l-.1 .5h.4l-.1-.5zM121.2 195.7l.4-.1 .2 .3 .6-.4v.3l-.5 .3v.3h.5v.2h-1.3z"/>
<path d="M122 194.8v.3h.7a.37 .37 0 0 0-.2-.4 .37 .37 0 0 0-.5 .1zM121.9 194.6a.55 .55 0 0 1 .6-.1 .55 .55 0 0 1 .3 .5v.4h-1z"/>
<path d="M122 192.3a.35 .35 0 0 0 .7 0 .35 .35 0 0 0-.7 0zM121.7 192.3a.55 .55 0 0 1 1.1 0 .55 .55 0 0 1-1.1 0z"/>
<path d="M124.5 183.8a.15 .15 0 0 0 .3 0 .15 .15 0 0 0-.3 0zM124.5 184.4a.2 .2 0 0 0 .4 0 .2 .2 0 0 0-.4 0zM124.4 183.6a.36 .36 0 0 1 .5-.1 .36 .36 0 0 1 0 .6 .38 .38 0 0 1 .1 .6 .38 .38 0 0 1-.6 0 .38 .38 0 0 1 .1-.6l-.2-.2z"/>
<path d="M124.5 191.4a.21 .21 0 0 0 .4 0 .21 .21 0 0 0-.4 0zM124.4 190.7l.5-.1 .2 .3-.5-.1-.1 .3a.41 .41 0 0 1 .6 .3 .41 .41 0 0 1-.4 .5 .41 .41 0 0 1-.4-.5z"/>
<path d="M124.7 198l-.3 .4h.3zM124.8 197.6h.2v.8h.1l-.1 .5h-.3v-.3h-.5v-.2z"/>
<path d="M125.6 183.7l-.1 .1a.55 .55 0 0 0 .2 .8 .71 .71 0 0 0 0-.9zM125.4 183.6l.1-.1a.62 .62 0 0 1 .6 .4 .62 .62 0 0 1-.1 .6 .43 .43 0 0 1-.6 .2 .43 .43 0 0 1-.2-.6z"/>
<path d="M125.6 190.8l-.1 .1a.56 .56 0 0 0 .2 .8 .71 .71 0 0 0 0-.9zM125.4 190.7l.1-.1a.62 .62 0 0 1 .6 .3 .62 .62 0 0 1-.1 .7 .43 .43 0 0 1-.6 .2 .43 .43 0 0 1-.2-.6z"/>
<path d="M125.6 197.9l-.1 .1a.55 .55 0 0 0 .2 .7 .71 .71 0 0 0 0-.9zM125.4 197.8l.1-.1a.62 .62 0 0 1 .6 .3 .62 .62 0 0 1-.1 .7 .43 .43 0 0 1-.6 .2 .43 .43 0 0 1-.2-.6z"/>
<path d="M84.8 206.4h.9v.3h-.9zM84.8 206.1h.9v.2h-.9z"/>
<path d="M84.8 208.2h.9v.2h-.9zM84.8 207.8h.9v.2h-.9z"/>
<path d="M84.8 209.9h.9v.3h-.9zM84.8 209.6h.9v.2h-.9z"/>
<path d="M86.8 206.1l-.3 .4h.3zM86.8 205.7h.2v.8h.2l-.2 .5h-.2v-.3h-.5v-.2z"/>
<path d="M87.6 206v.1a.54 .54 0 0 0 .1 .7 .7 .7 0 0 0 0-.9zM87.4 205.9l.2-.1a.61 .61 0 0 1 .5 .3 .61 .61 0 0 1 0 .7 .43 .43 0 0 1-.6 .1 .43 .43 0 0 1-.2-.5z"/>
<path d="M93.9 215.3h-.1a.34 .34 0 0 0 .3 .3 .34 .34 0 0 0 .3-.3zM93.8 215.2l.1-.1a.32 .32 0 0 1 .5 .1 .32 .32 0 0 1-.1 .4 .37 .37 0 0 1-.4 .1 .37 .37 0 0 1-.2-.4z"/>
<path d="M93.9 216.6h-.1a.34 .34 0 0 0 .3 .2 .34 .34 0 0 0 .3-.2zM93.8 216.5l.1-.1a.32 .32 0 0 1 .5 0 .32 .32 0 0 1-.1 .5 .37 .37 0 0 1-.4 .1 .37 .37 0 0 1-.2-.4z"/>
<path d="M125.6 204.9l-.1 .1a.55 .55 0 0 0 .2 .8 .71 .71 0 0 0 0-.9zM125.4 204.8l.1-.1a.62 .62 0 0 1 .6 .4 .62 .62 0 0 1-.1 .6 .43 .43 0 0 1-.6 .2 .43 .43 0 0 1-.2-.6z"/>
<path d="M125.6 212l-.1 .1a.55 .55 0 0 0 .2 .8 .71 .71 0 0 0 0-.9zM125.4 211.9l.1-.1a.62 .62 0 0 1 .6 .3 .62 .62 0 0 1-.1 .7 .43 .43 0 0 1-.6 .2 .43 .43 0 0 1-.2-.6z"/>
<path d="M127.1 213.9l-.3 .4h.3zM127.2 213.5h.2v.8h.1l-.1 .5h-.3v-.3h-.5v-.2z"/>
<path d="M128 213.7l-.1 .1a.55 .55 0 0 0 .2 .8 .71 .71 0 0 0 0-.9zM127.8 213.6l.1-.1a.62 .62 0 0 1 .6 .4 .62 .62 0 0 1-.1 .6 .43 .43 0 0 1-.6 .2 .43 .43 0 0 1-.2-.6z"/>
<path d="M143.6 213.7l-.1 .1a.55 .55 0 0 0 .1 .8 .71 .71 0 0 0 0-.9zM143.4 213.6l.1-.1a.62 .62 0 0 1 .6 .4 .62 .62 0 0 1-.1 .6 .43 .43 0 0 1-.6 .2 .43 .43 0 0 1-.2-.6z"/>
<path d="M149.4 216.3v.4a.27 .27 0 0 0 .3 0 .27 .27 0 0 0 .1-.3zM149.1 216.1h.4a.45 .45 0 0 1 .6 .5 .45 .45 0 0 1-.7 .3v.4h-.3z"/>
<path d="M151.7 216.3v.3l.5-.1v-.2zM151.5 216.1h.5a.37 .37 0 0 1 .5 .2 .37 .37 0 0 1-.3 .5l.4 .5h-.3l-.3-.4-.3-.1v.5h-.2z"/>
<path d="M153.3 216.4l-.2 .4h.3zM153.1 216.1h.3l.5 1.2h-.3l-.1-.2h-.5l-.1 .2h-.3z"/>
<path d="M156.5 216.3v.3l.6-.1-.1-.2zM156.3 216.1h.5a.37 .37 0 0 1 .5 .2 .37 .37 0 0 1-.3 .5l.4 .5h-.3l-.3-.4-.2-.1-.1 .5h-.2z"/>
<path d="M158.6 214.4a.21 .21 0 0 0 .4 0 .21 .21 0 0 0-.4 0zM158.5 213.7l.4-.2 .2 .3-.4-.1-.1 .4a.41 .41 0 0 1 .5 .2 .41 .41 0 0 1-.3 .5 .41 .41 0 0 1-.5-.4z"/>
<path d="M159.6 213.7v.1a.55 .55 0 0 0 .1 .8 .71 .71 0 0 0 0-.9zM159.4 213.6l.2-.1a.62 .62 0 0 1 .5 .4 .62 .62 0 0 1 0 .6 .43 .43 0 0 1-.6 .2 .43 .43 0 0 1-.2-.6z"/>
<path d="M159.9 216.3a.15 .15 0 0 0 .3 0 .15 .15 0 0 0-.3 0zM159.8 216.3a.28 .28 0 0 1 .5 0 .28 .28 0 0 1-.5 0z"/>
<path d="M166.6 213.8a.15 .15 0 0 0 .3 0 .15 .15 0 0 0-.3 0zM166.6 214.4a.2 .2 0 0 0 .4 0 .2 .2 0 0 0-.4 0zM166.5 213.6a.36 .36 0 0 1 .5-.1 .36 .36 0 0 1 0 .6 .38 .38 0 0 1 .1 .6 .38 .38 0 0 1-.6 0 .38 .38 0 0 1 .1-.6l-.2-.2z"/>
<path d="M176.2 213.7l-.1 .1a.55 .55 0 0 0 .1 .8 .71 .71 0 0 0 0-.9zM176 213.6l.1-.1a.62 .62 0 0 1 .6 .4 .62 .62 0 0 1-.1 .6 .43 .43 0 0 1-.6 .2 .43 .43 0 0 1-.2-.6z"/>
</g>
<path d="M77.9 206.4h3" fill="none" stroke="#9d1b40" stroke-width=".45"/>
<path d="M77.9 208.3h3" fill="none" stroke="#039dd3" stroke-width=".45" stroke-dasharray="9536.3 5544.2" stroke-linecap="butt"/>
<path d="M77.9 210.2h3" fill="none" stroke="#027570" stroke-width=".45" stroke-dasharray="9536.3 5544.2" stroke-linecap="butt"/>
<path d="M39.4 188.4l4.5 .3h30.3a66.3 66.3 0 0 1 14.1 .8l3.3 .4" fill="none" stroke="#039dd3" stroke-width=".36"/>
<path d="M39.5 186.9l4.5-.3h11.6a55.5 55.5 0 0 1 17.9 2 48.3 48.3 0 0 0 7.2 .1l5.6 .6 5.2 1" fill="none" stroke="#9d1b40" stroke-width=".36"/>
<path d="M39.5 188.4l3 .3h2.2a50.9 50.9 0 0 1 10.2 .6l3 .1a41.6 41.6 0 0 1 9.2 .6l2.4 .1h12a21.9 21.9 0 0 1 9.2 .9l.7 .1" fill="none" stroke="#027570" stroke-width=".36"/>
<g fill="none" stroke="#000" stroke-width=".26">
<path d="M127.3 177.1h53M127.3 170h53v42.3h-53zM135.3 170v42.3M143.4 170v42.3M151.4 170v42.3M159.5 170v42.3M167.5 170v42.3M175.4 170v42.3M180.3 170h-53v42.3M127.3 184h53M127.3 191.1h53M127.3 198.2h53"/>
<path d="M127.3 205.2h53"/>
</g>
<path d="M180.1 180.6a74 74 0 0 1-12.8 5.4l-8.5 3a102.2 102.2 0 0 1-11.8 3.7 28.6 28.6 0 0 1-10.3 2.8l-6.2 .6-3 .5" fill="none" stroke="#9d1b40" stroke-width=".37"/>
<path d="M180.1 182.6l-1.5 .7a43.5 43.5 0 0 1-9.8 3.8l-7 2.4-13.1 4a83.3 83.3 0 0 1-17.4 4.1l-3.9 .7" fill="none" stroke="#039dd3" stroke-width=".37"/>
<path d="M180.1 196.6l-6.4 1.2-15.7 2.5a105.6 105.6 0 0 1-10.6 1.3 131.8 131.8 0 0 1-18.3 2l-1.8 .2" fill="none" stroke="#027570" stroke-width=".37"/>
<path d="M180.1 194.9a299 299 0 0 1-23.6 4l-2.4 .4a25.8 25.8 0 0 0-6.7 1.4l-16.9 2-3.1 .5" fill="none" stroke="#bf972e" stroke-width=".37"/>
<path d="M127.5 170.3h14.4v8.4h-14.4z" fill-rule="evenodd" fill="#fff"/>
<g fill="#000">
<path d="M132.7 171.3l.3-.1a.41 .41 0 0 1 .5 .4h-.3a.21 .21 0 0 0-.2-.2 .21 .21 0 0 0-.2 .2 .61 .61 0 0 1 .7 .7 .54 .54 0 0 1-.6 .2 .54 .54 0 0 1-.4-.4h.2a.24 .24 0 0 0 .3 .3 .24 .24 0 0 0 .2-.4 .48 .48 0 0 1-.5-.1 .48 .48 0 0 1 0-.6zM132.7 173.1l.3-.1a.41 .41 0 0 1 .5 .4h-.3a.21 .21 0 0 0-.2-.2 .21 .21 0 0 0-.2 .2 .61 .61 0 0 1 .7 .6 .54 .54 0 0 1-.6 .3 .54 .54 0 0 1-.4-.4h.2a.24 .24 0 0 0 .3 .2 .24 .24 0 0 0 .2-.3 .48 .48 0 0 1-.5-.2 .48 .48 0 0 1 0-.5zM132.7 174.9l.3-.1a.41 .41 0 0 1 .5 .4h-.3a.21 .21 0 0 0-.2-.2 .21 .21 0 0 0-.2 .2 .61 .61 0 0 1 .7 .6 .54 .54 0 0 1-.6 .3 .54 .54 0 0 1-.4-.5h.2a.24 .24 0 0 0 .3 .3 .24 .24 0 0 0 .2-.3 .48 .48 0 0 1-.5-.2 .48 .48 0 0 1 0-.5zM132.7 176.6l.3-.1a.41 .41 0 0 1 .5 .4h-.3a.21 .21 0 0 0-.2-.2 .21 .21 0 0 0-.2 .3 .61 .61 0 0 1 .7 .6 .54 .54 0 0 1-.6 .3 .54 .54 0 0 1-.4-.5h.2a.24 .24 0 0 0 .3 .3 .24 .24 0 0 0 .2-.3 .48 .48 0 0 1-.5-.2 .48 .48 0 0 1 0-.6zM133.6 171.3h.3l.2 .8 .2-.8h.3l.2 .8 .2-.8h.3l-.3 1.2h-.3l-.3-.9-.2 .9h-.3zM133.6 173h.3l.2 .9 .2-.9h.3l.2 .9 .2-.9h.3l-.3 1.3h-.3l-.3-1-.2 1h-.3zM133.6 174.8h.3l.2 .9 .2-.9h.3l.2 .9 .2-.9h.3l-.3 1.3h-.3l-.3-1-.2 1h-.3zM133.6 176.6h.3l.2 .8 .2-.8h.3l.2 .9 .2-.9h.3l-.3 1.2h-.3l-.3-.9-.2 .9h-.3zM135.4 171.3h.3v1.2h-.3zM135.4 173h.3v1.3h-.3zM135.4 174.8h.3v1.3h-.3zM135.4 176.6h.3v1.2h-.3z"/>
<path d="M135.8 171.3h1v.2h-.4v1h-.2v-1h-.4zM135.8 173h1v.2h-.4v1.1h-.2v-1.1h-.4zM135.8 174.8h1v.2h-.4v1.1h-.2v-1.1h-.4zM135.8 176.6h1v.2h-.4v1h-.2v-1h-.4zM137.1 171.4l.3-.2 .3 .1 .3 .3-.2 .1-.1-.2a.39 .39 0 0 0-.5 .4 .39 .39 0 0 0 .5 .4l.1-.2h.2a.62 .62 0 0 1-.9 .3 .62 .62 0 0 1 0-1zM137.1 173.2l.3-.2h.3l.3 .4h-.2l-.1-.1a.39 .39 0 0 0-.5 .4 .39 .39 0 0 0 .5 .3l.1-.2 .2 .1a.62 .62 0 0 1-.9 .3 .62 .62 0 0 1 0-1zM137.1 174.9l.3-.1h.3l.3 .3-.2 .1-.1-.2a.39 .39 0 0 0-.5 .4 .39 .39 0 0 0 .5 .4l.1-.2 .2 .1a.62 .62 0 0 1-.9 .2 .62 .62 0 0 1 0-1zM137.1 176.7l.3-.1h.3l.3 .3-.2 .1-.1-.2a.39 .39 0 0 0-.5 .4 .39 .39 0 0 0 .5 .4l.1-.2h.2a.62 .62 0 0 1-.9 .3 .62 .62 0 0 1 0-1zM138.3 171.3h.2v.5h.5v-.5h.3v1.2h-.3v-.5h-.5v.5h-.2zM138.3 173h.2v.5h.5v-.5h.3v1.3h-.3v-.6h-.5v.6h-.2zM138.3 174.8h.2v.5h.5v-.5h.3v1.3h-.3v-.6h-.5v.6h-.2zM138.3 176.6h.2v.5h.5v-.5h.3v1.2h-.3v-.5h-.5v.5h-.2z"/>
<path d="M140.2 174.9l.2-.1h.4l.3 .3-.3 .1-.1-.2a.39 .39 0 0 0-.4 .4 .39 .39 0 0 0 .4 .4l.1-.2 .3 .1a.62 .62 0 0 1-1 .2 .62 .62 0 0 1 .1-1zM182.6 216.5a.56 .56 0 0 1 .6 .4v-.5h.1v.6l-.4-.4a.16 .16 0 0 0-.3 .1 .16 .16 0 0 0 .2 .2l-.1 .1-.2-.2zM182.5 215.9h.8v.1h-.6l.1 .3h-.1z"/>
<path d="M140.3 176.8v.8a.43 .43 0 0 0 .5-.4 .43 .43 0 0 0-.5-.4zM140 176.6h.5a.64 .64 0 0 1 .6 .6 .64 .64 0 0 1-.6 .6h-.5z"/>
<path d="M140.3 173.7v.4l.5-.1-.1-.2zM140.3 173.2v.3h.3a.15 .15 0 0 0 .2-.1 .15 .15 0 0 0-.2-.2zM140 173h.5a.34 .34 0 0 1 .5 .2 .34 .34 0 0 1-.1 .4 .39 .39 0 0 1 .1 .6 .39 .39 0 0 1-.5 .1h-.5z"/>
<path d="M140.5 171.5l-.2 .5h.3zM140.3 171.3h.3l.5 1.2h-.3l-.1-.3h-.5l-.1 .3h-.3z"/>
<path d="M182.7 217.3h-.1a.35 .35 0 0 0 .3 .2 .35 .35 0 0 0 .4-.2zM182.6 217.2l.1-.1a.33 .33 0 0 1 .5 0 .33 .33 0 0 1-.1 .5 .38 .38 0 0 1-.4 .1 .38 .38 0 0 1-.2-.4z"/>
</g>
<path d="M128.5 171.6h3.1" fill="none" stroke="#9d1b40" stroke-width=".46"/>
<path d="M128.5 173.4h3.2" fill="none" stroke="#039dd3" stroke-width=".46" stroke-dasharray="9678.6 5626.9" stroke-linecap="butt"/>
<path d="M128.4 175.4h3.1" fill="none" stroke="#027570" stroke-width=".46" stroke-dasharray="9678.6 5626.9" stroke-linecap="butt"/>
<path d="M128.4 177h3.1" fill="none" stroke="#bf972e" stroke-width=".46" stroke-dasharray="9678.6 5626.9" stroke-linecap="butt"/>
<text font-size="8" fill="#0563c1" x="168.8" y="18">LT8350S</text>
<text font-size="5" fill="#aeaaaa" x="21" y="19.3">Data Sheet</text>
<text font-size="3.7" x="19" y="34.3">T = 25°C, Unless otherwise noted.</text>
<g font-size="3.3">
<text x="35.9" y="101.6">Figure 13. V</text>
<text x="62.2" y="101.6">Regulation vs V</text>
<text x="126.1" y="101.6">Figure 14. V</text>
<text x="152.4" y="101.6">Regulation vs V</text>
<text x="30.4" y="164.1">Figure 15. V</text>
<text x="56.6" y="164.1">Regulation vs Temperature</text>
<text x="125.7" y="164.1">Figure 16. V</text>
<text x="152" y="164.1">Regulation vs V</text>
<text x="33.9" y="225">Figure 17. FB Regulation vs Temperature</text>
<text x="129.8" y="225">Figure 18. Power Switch R</text>
</g>
<text font-size="2.8" fill="#0563c1" x="21" y="267.5">analog.com</text>
<g font-size="2.8">
<text x="171.8" y="267.5">Rev. C</text>
<text x="182.5" y="267.5">11 of 35</text>
</g>
<g font-size="2.3">
<text x="21" y="35">A</text>
<text x="52.7" y="102.3">(ISP-ISN)</text>
<text x="84.3" y="102.3">CTRL</text>
<text x="142.9" y="102.3">(ISP-ISN)</text>
<text x="174.5" y="102.3">ISP</text>
<text x="47.1" y="164.8">(ISP-ISN)</text>
<text x="142.5" y="164.8">(ISP-ISN)</text>
<text x="174.1" y="164.8">(FB)</text>
<text x="166.9" y="225.7">DS(ON)</text>
</g>
<g font-size="1.8">
<text x="33.2" y="46">125</text>
<text x="122.2" y="46">106</text>
<text x="122.2" y="53.2">104</text>
<text x="33.2" y="54.6">100</text>
<text x="34.2" y="63.1">75</text>
<text x="121.1" y="64.7" transform="rotate(-90 121.1 64.7)">(mV)</text>
<text x="122.2" y="60.4">102</text>
<text x="34.2" y="71.7">50</text>
<text x="122.2" y="67.6">100</text>
<text x="32.3" y="73.7" transform="rotate(-90 32.3 73.7)">V(ISP–ISN) (mV)</text>
<text x="121.1" y="73.2" transform="rotate(-90 121.1 73.2)">V</text>
<text x="123.3" y="74.9">98</text>
<text x="34.2" y="80.3">25</text>
<text x="123.3" y="82">96</text>
<text x="35.2" y="88.9">0</text>
<text x="123.3" y="89.2">94</text>
<text x="36.8" y="90.4">0</text>
<text x="42.3" y="90.4">0.25</text>
<text x="49" y="90.4">0.50</text>
<text x="55.6" y="90.4">0.75</text>
<text x="60.2" y="93.3">V</text>
<text x="62.4" y="90.4">1.00</text>
<text x="66" y="93.3">(V)</text>
<text x="69" y="90.4">1.25</text>
<text x="75.7" y="90.4">1.50</text>
<text x="82.4" y="90.4">1.75</text>
<text x="89.1" y="90.4">2.00</text>
<text x="125.9" y="90.6">0</text>
<text x="132.7" y="90.6">5</text>
<text x="138.9" y="90.6">10</text>
<text x="145.7" y="90.6">15</text>
<text x="150.3" y="93.6">V</text>
<text x="152.4" y="90.6">20</text>
<text x="154.4" y="93.6">(V)</text>
<text x="159.2" y="90.6">25</text>
<text x="166" y="90.6">30</text>
<text x="172.8" y="90.6">35</text>
<text x="179.4" y="90.6">40</text>
<text x="122.4" y="108">120</text>
<text x="122.4" y="115.1">100</text>
<text x="123.3" y="122.2">80</text>
<text x="121.5" y="126.4" transform="rotate(-90 121.5 126.4)">(mV)</text>
<text x="123.3" y="129.3">60</text>
<text x="121.5" y="134.8" transform="rotate(-90 121.5 134.8)">V</text>
<text x="123.3" y="136.4">40</text>
<text x="123.3" y="143.4">20</text>
<text x="124.3" y="150.5">0</text>
<text x="124.6" y="152.2">0.96</text>
<text x="131.3" y="152.2">0.97</text>
<text x="137.9" y="152.2">0.98</text>
<text x="144.5" y="152.2">0.99</text>
<text x="150.1" y="154.8">V</text>
<text x="151.2" y="152.2">1.00</text>
<text x="153.8" y="154.8">(V)</text>
<text x="157.8" y="152.2">1.01</text>
<text x="164.4" y="152.2">1.02</text>
<text x="171" y="152.2">1.03</text>
<text x="177.7" y="152.2">1.04</text>
</g>
<g font-size="1.5">
<text x="121.5" y="72" transform="rotate(-90 121.5 72)">(ISP–ISN)</text>
<text x="61.4" y="93.7">CTRL</text>
<text x="151.5" y="94">ISP</text>
<text x="122" y="133.6" transform="rotate(-90 122 133.6)">(ISP–ISN)</text>
<text x="151.3" y="155.3">FB</text>
</g>
<g font-size="1.2">
<text x="95.6" y="94.1" transform="rotate(-90 95.6 94.1)">016</text>
<text x="184.5" y="94.4" transform="rotate(-90 184.5 94.4)">017</text>
<text x="184.1" y="155.6" transform="rotate(-90 184.1 155.6)">019</text>
</g>
</svg>
